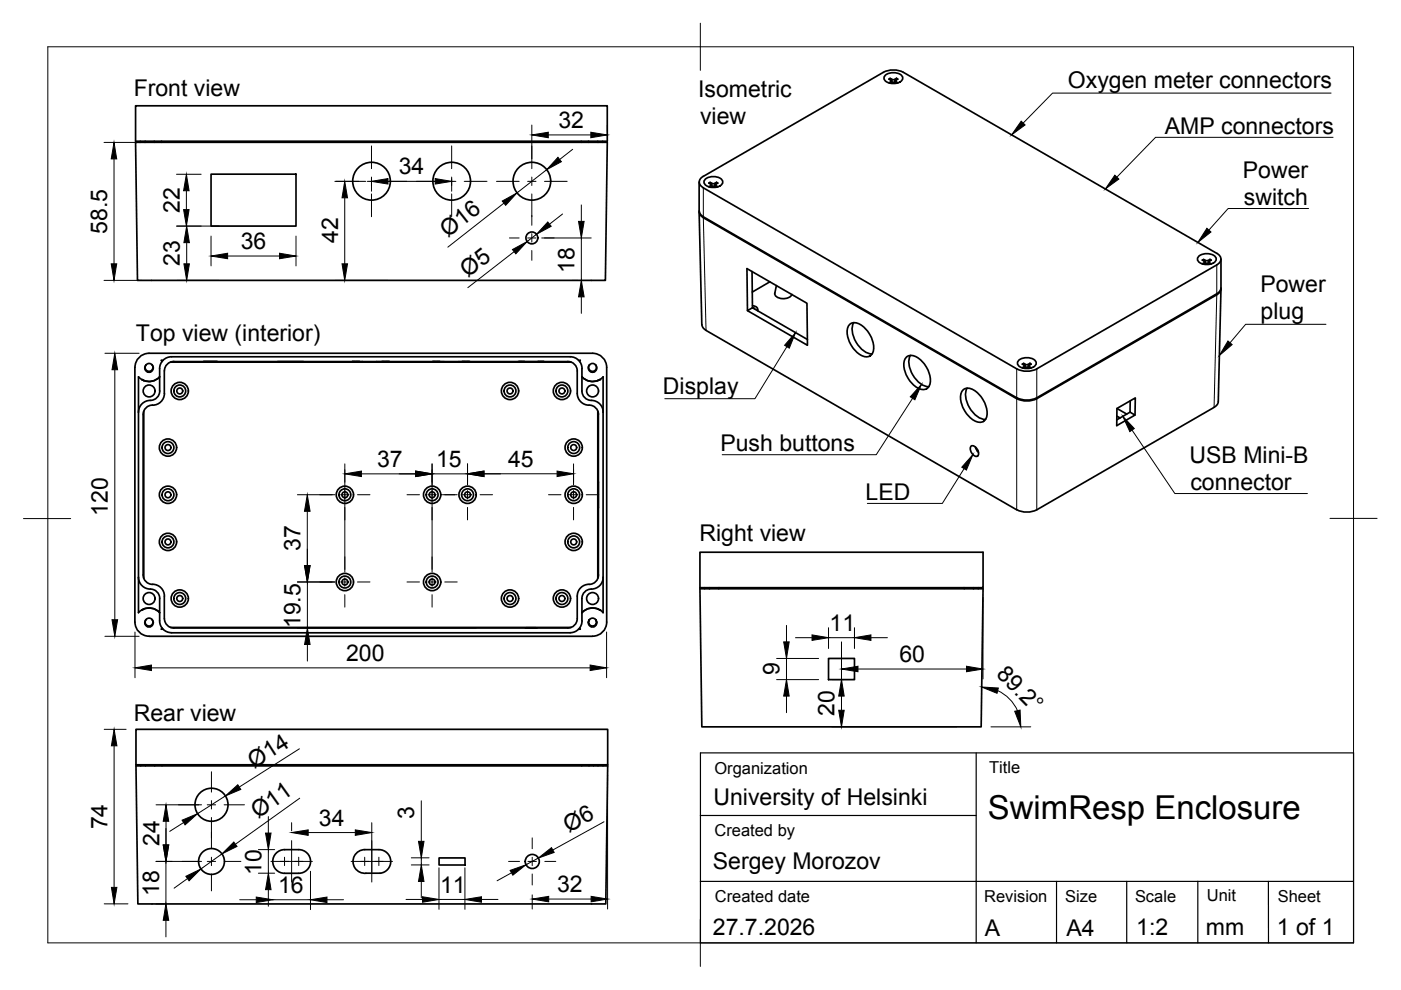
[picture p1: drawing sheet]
<svg xmlns="http://www.w3.org/2000/svg" width="297mm" height="210mm" viewBox="0 0 297 210" stroke-linecap="round" stroke-linejoin="round" font-family="sans-serif">
<!-- layer: Visible -->
<g fill="none" stroke="#000" stroke-width=".36">
<path d="M187.6 16a2.63 2.63 0 0 1 3.8 .4 1.63 1.63 0 0 1-2 1.3 1.63 1.63 0 0 1-2-1.3zM188.7 16.6l-.2 .2 .4 .2M188.9 17.3l-.3 .3M189 17.2v.3M189 17.3l.1 .2M189.7 17.5l.3 .2M189.7 16.8l-.4 .1-.6-.3 .3 .5-.1 .2M189.7 17.5l-.4-.1-.5 .3M189.8 17.3l-.1 .2M189.8 17.2v.3M189.9 17.3l.4 .3M190.1 16.6l.3 .2-.5 .3 .1 .2"/>
<path d="M190.1 16.6l-.2 .4M190.1 16.6l-.4 .3M191.5 15.3a4.7 4.7 0 0 0-4.2 0l-38.2 22.1a1.27 1.27 0 0 0-.8 1.2 1.27 1.27 0 0 0 .8 1.2l66.5 38.4a4.7 4.7 0 0 0 4.2 0l38.2-22M191.5 15.3l66.5 38.4a1.29 1.29 0 0 1 .9 1.2 1.29 1.29 0 0 1-.9 1.3M28.7 30.2h100.1l-.4 29.3h-99.3zM28.7 22.4h100.1v7.5h-100.1zM29.7 29.9v.3M30.8 29.9v.3M32.7 29.9v.3M34.2 29.9v.3M44.7 36.9h18.1v11h-18.1zM123.3 29.9v.3"/>
<path d="M124.8 29.9v.3M126.7 29.9v.3M127.8 29.9v.3M148.2 38.6l.1 6.1a1.57 1.57 0 0 0 .8 1.3l66.5 38.3a4.7 4.7 0 0 0 4.2 0l38.2-22a1.49 1.49 0 0 0 .9-1.3v-6.1M149.5 38.1a2.63 2.63 0 0 1 3.7 .3 1.63 1.63 0 0 1-2 1.3 1.63 1.63 0 0 1-1.9-1.3zM150.6 38.7l-.3 .1 .4 .3M150.7 39l.1 .3-.4 .4M150.8 39.2l.1 .4M150.8 39.4l.1 .2M151 39.5l-.4 .2M151 39.5h.5M151.5 39.5l.3 .2"/>
<path d="M151.5 38.9l-.4 .1-.5-.3 .1 .4M151.6 39.4v.2M151.7 39.2l-.1 .4M151.8 39l-.1 .3 .4 .4M151.9 38.7l-.1 .4M151.9 38.7l-.4 .2M151.9 38.7l.3 .1-.4 .3M148.2 45l.6 23.8M148.3 44.8a1.44 1.44 0 0 0 .8 1.3M149.1 46.2l66.5 38.3M159.4 57.6l.1 7.6M163.2 59.7l-3.7 2.2"/>
<path d="M254.1 54.4a2.63 2.63 0 0 1 3.8 .4 1.63 1.63 0 0 1-2 1.3 1.63 1.63 0 0 1-2-1.3zM255.2 55l-.3 .2 .4 .2M255.3 55.7l-.3 .3M255.3 55.4v.3M255.4 55.5l.1 .4M255.5 55.7v.2M256.1 55.9l.4 .1M256.1 55.2l-.3 .1-.6-.3 .1 .4M256.1 55.9l-.3-.1-.5 .2M256.3 55.5l-.1 .4 .1-.2M256.4 55.7l.3 .3M256.5 55l.3 .2-.5 .3 .1 .2"/>
<path d="M256.5 55l-.1 .4M256.5 55l-.4 .2M31 77.4a.93 .93 0 0 0 .3 1.5M31 77.4a.83 .83 0 0 0 0 1.1 .83 .83 0 0 0 1.2 0 .83 .83 0 0 0 0-1.1M31 77.4l.6-.3 .6 .3M31.9 78.9h-.6M32.2 77.4a.95 .95 0 0 1-.3 1.5M33.8 78.2a2.51 2.51 0 0 1 2.5-2.6h84.6a2.51 2.51 0 0 1 2.5 2.6M33.8 78.2l.1 4.7a2.18 2.18 0 0 1-2.6 2.1 2.51 2.51 0 0 0-1.9 2.4M34.6 76.4h-.4l.1 .3M34.8 78.6v4.8M34.9 78.6a2 2 0 0 1 2-2l83.5 .1a1.96 1.96 0 0 1 2 1.9v4.8"/>
<path d="M36.1 76.8h85M43.1 76.7h3zM58.9 76.7h5.5zM76.3 76.6l-1.7 .1h2.3M76.9 76.7h.1M79.9 76.7h-3M81 76.6l1.6 .1h-2.7M93.3 76.6l-1.7 .1h8l-1.6-.1M111.2 76.6l-1.3 .1h5.5l-1.3-.1M122.7 76.4h.3l-.1 .3M123.4 78.2v4.7a2.18 2.18 0 0 0 2.6 2.1 2.51 2.51 0 0 1 1.9 2.4M125 77.4a.95 .95 0 0 0 .4 1.5"/>
<path d="M125 77.4a.83 .83 0 0 0 0 1.1 .83 .83 0 0 0 1.2 0 .83 .83 0 0 0 .1-1.1M125 77.4l.6-.3 .7 .3M125.9 78.9h-.5M126.3 77.4a.93 .93 0 0 1-.4 1.5M127.9 79.9v50M127.9 79.9l-.8 .6M148.8 68.8a1.51 1.51 0 0 0 .9 1.2M149.7 70.1l65.9 38a4.7 4.7 0 0 0 4.2 0l37.6-21.7M158.5 65.9l12.7 7.3-.1-8.9-12.7-7.3 .1 8.9 1-.7 11.7 6.8M159.5 64.8l.8 .2a.53 .53 0 0 1 .2 .8M159.5 65.2l.5 .3M160.6 65.5l.1 .4"/>
<path d="M164.3 62.1a1.63 1.63 0 0 0 2.1 1.2 1.61 1.61 0 0 0 1.5-.9M164.6 60.6l-.3 1.6M180 68.9a2.02 2.02 0 0 1 2.9 .3 5.7 5.7 0 0 1 2.2 5.5 1.65 1.65 0 0 1-2.6 .6 5.7 5.7 0 0 1-2.7-6zM181 68.4a4.9 4.9 0 0 0 1.4 5.3 3.6 3.6 0 0 0 2.5 1.3M192.1 75.8a2.02 2.02 0 0 1 2.8 .3 5.7 5.7 0 0 1 2.2 5.6 1.65 1.65 0 0 1-2.6 .5 5.7 5.7 0 0 1-2.7-5.9zM193 75.4a4.9 4.9 0 0 0 1.4 5.3 3.6 3.6 0 0 0 2.5 1.3M215.9 76.5a2.63 2.63 0 0 1 3.8 .3 1.63 1.63 0 0 1-2 1.3 1.63 1.63 0 0 1-2-1.3zM217 77l-.3 .2 .4 .2M217.2 77.4l.1 .2-.5 .4M217.3 77.6v.4M217.3 77.7l.1 .2M217.4 77.9l-.3 .2"/>
<path d="M217.4 77.9h.6M218 77.9l.3 .2M218 77.3h-.4l-.6-.3 .2 .4M218.1 77.7l-.1 .2M218.1 77.6v.4M218.2 77.4l-.1 .2 .4 .4M218.4 77l-.2 .4M218.4 77l-.4 .3M218.4 77l.2 .2-.4 .2M258.9 61.2a1.44 1.44 0 0 1-.9 1.3l-38.2 22M258.9 61.3l-.6 23.9a1.51 1.51 0 0 1-.9 1.2M30.1 80.5l-.7-.6v50l.7-.6"/>
<path d="M30.1 80.5l.4 .2M30.1 80.5a2.99 2.99 0 0 0 3.8-.6 3 3 0 0 1-3.4 .8M30.5 80.7h.1M30.5 87.2v35.4M32.4 85.9a2 2 0 0 0-2 2v34a2 2 0 0 0 2 2M34.9 83.4a2.51 2.51 0 0 1-2.5 2.5M122.4 83.4a2.51 2.51 0 0 0 2.5 2.5M124.9 85.9a2 2 0 0 1 2 2v34a1.96 1.96 0 0 1-2 2M126.7 80.7h.1M126.7 87.2v35.4M127.1 80.5a2.99 2.99 0 0 1-3.7-.6 3 3 0 0 0 3.3 .8M127.1 80.5l-.4 .2"/>
<path d="M204.1 82.8a2.02 2.02 0 0 1 2.9 .2 5.7 5.7 0 0 1 2.1 5.6 1.65 1.65 0 0 1-2.6 .6 5.7 5.7 0 0 1-2.7-6zM205.1 82.3a4.9 4.9 0 0 0 1.3 5.3 3.6 3.6 0 0 0 2.5 1.3M206 94.6a1.47 1.47 0 0 1 1.2 2.1 1.47 1.47 0 0 1-1.2-2.1zM206.8 94.8l.7 1.1M207.3 95.5l-.1 .2M215.6 84.5a4.7 4.7 0 0 0 4.2 0M236.8 88.2l.7 .4M236.8 86.6l2.1 1.2M239.6 87.4l-2.8 1.6M239.6 85v2.4l1 .6-3.8 2.2v-3.6l3.9-2.2-.1 3.6M126.9 102.2v5.4M148.4 117.1h60v7.5h-60z"/>
<path d="M28.6 131.9v-54a2.99 2.99 0 0 1 3-3h94a2.99 2.99 0 0 1 3 3v54M28.6 131.9a2.99 2.99 0 0 0 3 3h94a3 3 0 0 0 3-3M29.4 122.4a2.69 2.69 0 0 0 3 2.6 1.96 1.96 0 0 1 1.4 1.9v4.7a2.54 2.54 0 0 0 2.5 2.6l84.6-.1a2.48 2.48 0 0 0 2.5-2.5v-4.7a2.18 2.18 0 0 1 2.6-2.1 2.51 2.51 0 0 0 1.9-2.4M30.5 129.1h.1M30.5 129.1a3 3 0 0 1 3.4 .8 2.99 2.99 0 0 0-3.8-.6M30.5 129.1l-.4 .2M31 131.4a.83 .83 0 0 0 0 1.1 .83 .83 0 0 0 1.2 0 .83 .83 0 0 0 0-1.1 .9 .9 0 0 1 0 1.3 .9 .9 0 0 1-1.2 0 .9 .9 0 0 1 0-1.3zM31 131.4l.6-.3 .6 .3M32.4 123.9a2.51 2.51 0 0 1 2.5 2.5M34.3 133.1l-.1 .3h.4M34.8 126.4v4.8M34.9 131.2a2 2 0 0 0 2 2h83.5a2 2 0 0 0 2-2"/>
<path d="M36.1 133h85M111.4 133.1h2.5zM122.4 126.4v4.8M122.9 133.1l.1 .3h-.3M124.9 123.9a2.51 2.51 0 0 0-2.5 2.5M125 131.4a.83 .83 0 0 0 .1 1.1 .83 .83 0 0 0 1.1 0 .83 .83 0 0 0 .1-1.1 .9 .9 0 0 1 0 1.3 .9 .9 0 0 1-1.3 0 .9 .9 0 0 1 0-1.3zM125 131.4l.6-.3 .7 .3M126.7 129.1h.1M126.7 129.1l.4 .2M126.7 129.1a3 3 0 0 0-3.3 .8 2.99 2.99 0 0 1 3.7-.6M127.1 129.3l.8 .6M148.4 124.8h60l-.4 29.3h-59.2z"/>
<path d="M149.4 124.6v.2M150.4 124.6v.2M152.4 124.6v.2M175.7 139.6h5.5v4.5h-5.5zM204.4 124.6v.2M206.4 124.6v.2M207.4 124.6v.2M28.8 154.6h100v7.6h-100zM28.8 162.4h100l-.4 29.3h-99.2zM29.8 162.2v.2M30.9 162.2v.2M32.8 162.2v.2"/>
<path d="M34.3 162.2v.2M123.3 162.2v.2M124.9 162.2v.2M126.8 162.2v.2M127.8 162.2v.2M58.8 180.7l1-.5 3.5-.1a2.51 2.51 0 0 1 2.5 2.6 2.51 2.51 0 0 1-2.5 2.5h-3a2.51 2.51 0 0 1-2.3-1.7 2.51 2.51 0 0 1 .8-2.8zM80.3 180.1a2.51 2.51 0 0 1 2.5 2.4 2.51 2.51 0 0 1-2.2 2.6h-3a2.5 2.5 0 0 1-2.8-2.3 2.5 2.5 0 0 1 2.6-2.7h2.9M93.1 181.9h5.5v1.5h-5.5z"/>
<circle cx="78.8" cy="38.4" r="4"/>
<circle cx="95.8" cy="38.4" r="4"/>
<circle cx="112.8" cy="38.4" r="4"/>
<circle cx="112.8" cy="50.4" r="1.26"/>
<circle cx="31.6" cy="82.9" r="1.26"/>
<circle cx="35.6" cy="94.9" r="1.83"/>
<circle cx="35.6" cy="94.9" r=".62"/>
<circle cx="35.6" cy="94.9" r="1.26"/>
<circle cx="38.1" cy="82.9" r="1.83"/>
<circle cx="38.1" cy="82.9" r=".62"/>
<circle cx="38.1" cy="82.9" r="1.26"/>
<circle cx="108.1" cy="82.9" r="1.83"/>
<circle cx="108.1" cy="82.9" r=".62"/>
<circle cx="108.1" cy="82.9" r="1.26"/>
<circle cx="119.1" cy="82.9" r="1.83"/>
<circle cx="119.1" cy="82.9" r=".62"/>
<circle cx="119.1" cy="82.9" r="1.26"/>
<circle cx="121.6" cy="94.9" r="1.83"/>
<circle cx="121.6" cy="94.9" r=".62"/>
<circle cx="121.6" cy="94.9" r="1.26"/>
<circle cx="125.6" cy="82.9" r="1.26"/>
<circle cx="35.6" cy="104.9" r="1.83"/>
<circle cx="35.6" cy="114.9" r="1.83"/>
<circle cx="35.6" cy="104.9" r=".62"/>
<circle cx="35.6" cy="114.9" r=".62"/>
<circle cx="35.6" cy="114.9" r="1.26"/>
<circle cx="35.6" cy="104.9" r="1.26"/>
<circle cx="73.1" cy="104.9" r="1.83"/>
<circle cx="73.1" cy="104.9" r=".62"/>
<circle cx="73.1" cy="104.9" r="1.26"/>
<circle cx="91.6" cy="104.9" r="1.83"/>
<circle cx="91.6" cy="104.9" r=".62"/>
<circle cx="91.6" cy="104.9" r="1.26"/>
<circle cx="99.1" cy="104.9" r="1.83"/>
<circle cx="99.1" cy="104.9" r=".62"/>
<circle cx="99.1" cy="104.9" r="1.26"/>
<circle cx="121.6" cy="114.9" r="1.83"/>
<circle cx="121.6" cy="104.9" r="1.83"/>
<circle cx="121.6" cy="104.9" r=".62"/>
<circle cx="121.6" cy="114.9" r=".62"/>
<circle cx="121.6" cy="104.9" r="1.26"/>
<circle cx="121.6" cy="114.9" r="1.26"/>
<circle cx="31.6" cy="126.9" r="1.26"/>
<circle cx="38.1" cy="126.9" r="1.83"/>
<circle cx="38.1" cy="126.9" r=".62"/>
<circle cx="38.1" cy="126.9" r="1.26"/>
<circle cx="73.1" cy="123.4" r="1.83"/>
<circle cx="73.1" cy="123.4" r=".62"/>
<circle cx="73.1" cy="123.4" r="1.26"/>
<circle cx="91.6" cy="123.4" r="1.83"/>
<circle cx="91.6" cy="123.4" r=".62"/>
<circle cx="91.6" cy="123.4" r="1.26"/>
<circle cx="108.1" cy="126.9" r="1.83"/>
<circle cx="108.1" cy="126.9" r=".62"/>
<circle cx="108.1" cy="126.9" r="1.26"/>
<circle cx="119.1" cy="126.9" r="1.83"/>
<circle cx="119.1" cy="126.9" r=".62"/>
<circle cx="119.1" cy="126.9" r="1.26"/>
<circle cx="125.6" cy="126.9" r="1.26"/>
<circle cx="44.8" cy="170.6" r="3.5"/>
<circle cx="44.8" cy="182.7" r="2.74"/>
<circle cx="112.9" cy="182.7" r="1.49"/>
</g>
<!-- layer: Visible Narrow -->
<g fill="none" stroke="#000" stroke-width=".21">
<path d="M188.9 17.3v.3M189.1 16.9v.6M189.7 16.9v.6M189.9 17.3v.3M149.1 39.8v6.2M150.7 39.4v.3M151 38.9v.6M151.5 38.9v.6M151.8 39.4l-.1 .3M149.1 46.2l.6 23.9M255.3 55.7l.1 .3M255.6 55.2v.7"/>
<path d="M256.1 55.2v.7M256.4 55.7v.3M258 56.2v6.1M215.6 78.2v6.1M217.1 77.7l.1 .3M217.4 77.3v.6M218 77.3v.6M218.2 77.7v.3M219.8 78.2v6.1M258 62.5l-.6 23.9M215.6 84.5v23.6M219.8 84.5v23.6"/>
</g>
<!-- layer: Visible -->
<g fill="#000">
<circle cx="30.1" cy="80.5" r=".18"/>
<circle cx="127.1" cy="80.5" r=".18"/>
<circle cx="30.1" cy="129.3" r=".18"/>
<circle cx="127.1" cy="129.3" r=".18"/>
</g>
<!-- layer: BORDER -->
<path d="M10.1 9.9h276.9v190h-276.9zM148.5 4.9v10M5 110h10M282 109.9h10M148.5 194.9v10" fill="none" stroke="#000" stroke-width=".21"/>
<!-- layer: TITLEBLOCK -->
<path d="M207 159.6v40.3M287 159.6v40.3h-138.5M287 159.6h-138.5v40.3M148.5 172.9h58.5M148.5 186.9h138.5M224 186.9v13M238.9 186.9v13M254 186.9v13M268.9 186.9v13" fill="none" stroke="#000" stroke-width=".25"/>
<!-- layer: Leaders -->
<path d="M216.5 25.7l.8 .8-2.8 2.1zM236.4 37.1l.8 .9-2.8 2.1zM255.9 48.4l.9 .8-2.8 2.2zM168.7 70.5l-1.4 3.3-1-.6zM260.3 72.3l.9 .8-2.7 2.3zM195.4 81.5l-1.4 3.3-1-.7zM206.3 96.4l-1.4 3.3-1-.6zM238.1 88.3l2.4 2.6-1 .6z" fill="#000" stroke="#000" stroke-width=".21"/>
<path d="M282.2 19.7h-59l-6.3 6.4M282.6 29.1h-37.6l-8.2 8.5M277.5 44.2h-17.1l-4.1 4.6M166.8 73.5l-6.7 11h-19.2M281.1 68.8h-17l-3.3 3.9M193.5 84.4l-7.7 12h-32.7M204.4 99.4l-4.6 7.3h-15.9M240 91.2l9.1 13.4h28.1" fill="none" stroke="#000" stroke-width=".21"/>
<!-- layer: FD_Dimensions -->
<g fill="none" stroke="#000" stroke-width=".21">
<path d="M22.1 30.2h7.6M24.2 33.7v22.2M37.4 36.9h5.3M71 38.5h6.6M78.8 37.9v2.6M82.3 38.5h10M95.8 37.9v2.6M112.8 26.5v7.2M115.9 36l-6.3 4.9M116.2 28.6h9.1M121.4 31.7l-2.7 2.1M128.8 26.5v1.3"/>
<path d="M22.1 59.5h8M37.4 47.9h9.2M37.5 59.5h9.1M39.5 40.4v4M39.6 51.4v4.5M44.7 50.1v6.3M48.3 54.3h11M62.8 50.1v6.3M71 59.5h11.4M73.1 41.9v14M106.8 43.1l-11.8 9.3M109 53.4l-9.8 7.6"/>
<path d="M113.7 49.7l-1.9 1.5M114.9 50.5h10.4M119.3 45.4l-2.8 2.1M121.2 59.5h1.4M123.3 43.4v3.5M123.3 50.5v9M22.2 74.9h7.3M24.3 78.4v53M123.3 62.9v3.5M73.1 98.4v22.9M91.6 98.4v22.9M99.1 98.4v4.4"/>
<path d="M121.6 98.4v4.4M63.1 104.9h7.9M65.2 108.4v11.5M65.2 116.4v3.5M76.6 100.5h11.5M91.6 100.5h7.5M102.6 100.4h15.5M102.6 100.5h3.5M22.2 134.9h7.3M28.6 134v9.7M63.1 123.4h7.9M63.1 133.2h37.8"/>
<path d="M65.2 123.4v9.8M65.2 136.6v3.6M128.6 134v9.7M164.7 139.6h8.9M166.8 132.6v3.5M166.8 139.6v4.5M168.7 135.2h3.5M175.7 133.1v4.4M175.7 135.2h5.5M178.4 139.5v4.4M181.2 133.1v4.4M184.7 135.2h3.5"/>
<path d="M208.4 126.7v17.2M22.1 154.6h4.6M24.2 158.1v30M32.1 141.6h93M63.5 158.8l-12.8 8.1M164.7 144.1h8.9M166.8 147.6v3.5M176.3 144.1h2.7M176.3 154.1h26.6M178.4 147.6v3M181.9 141.9h23M210.1 154.1h8.4"/>
<path d="M211.5 146.4a8.4 8.4 0 0 1 4.2 4.3M33.1 170.6h9.6M35.2 174.1v5M38.9 174.4l-2.9 1.9M47.8 168.8l-5.9 3.7M56.9 173.1v3.5M61.8 174.4v1.7M63.5 169.2l-13.6 9.8M65.3 176.5h10M78.8 174.4v10.5M89.3 169.8v8.6M128.1 174.2l-10.9 6"/>
<path d="M128.8 164.2v28.5M22.1 191.6h5M33.1 191.6h1.7M33.1 182.6h9.6M35.2 182.6v9M35.2 195.1v3.5M39.8 186.3l-2.9 2M47.1 181l-4.5 3.2M50.8 190.8h3.5M54.8 180.1h3.4M54.8 185.1h3.4M56.9 180.1v5"/>
<path d="M56.9 188.6v3.5M57.8 190.8h8M65.8 184.7v8.2M69.3 190.8h3.5M86.1 190.7h3.5M87.2 183.4h3.8M87.2 181.9h3.8M89.3 181.9v1.5M89.3 186.9v3.5M93.1 184v8.8M93.1 190.7h5.5M98.6 184v8.8"/>
<path d="M102.1 190.7h3.5M108.5 185.1l-3.1 1.6M112.8 189.7v3M114.2 181.9l-2.7 1.5M116.3 190.6h9"/>
</g>
<g fill="#000" stroke="#000" stroke-width=".21">
<path d="M24.2 30.2l.5 3.5h-1.1zM78.8 38.5l3.5-.6v1.1zM92.3 37.9l3.5 .6-3.5 .5zM112.8 28.6l3.4-.6v1.2zM118.3 33.4l.7 .9-3.1 1.7zM125.3 28l3.5 .6-3.5 .6zM23.6 55.9h1.1l-.5 3.6zM39.5 36.9l.6 3.5h-1.2zM38.9 44.4h1.2l-.6 3.5zM39.6 47.9l.6 3.5h-1.2zM39 55.9h1.2l-.6 3.6zM44.7 54.3l3.6-.6v1.2z"/>
<path d="M59.3 53.7l3.5 .6-3.5 .6zM73.1 38.5l.6 3.4h-1.2zM72.5 55.9h1.2l-.6 3.6zM106.5 42.6l3.1-1.7-2.4 2.6zM108.6 52.9l3.2-1.7-2.4 2.6zM116.1 47.1l.8 .9-3.2 1.7zM122.7 46.9h1.1l-.5 3.6zM24.3 74.9l.6 3.5h-1.2zM123.3 59.5l.5 3.4h-1.1zM73.1 100.5l3.5-.6v1.1zM88.1 99.9l3.5 .6-3.5 .5zM99.1 100.4l3.5-.5v1.1z"/>
<path d="M99.1 100.5l3.5-.6v1.1zM118.1 99.9l3.5 .5-3.5 .6zM65.2 104.9l.5 3.5h-1.1zM64.6 119.9h1.1l-.5 3.5zM23.7 131.4h1.2l-.6 3.5zM65.2 133.2l.5 3.4h-1.1zM166.2 136.1h1.1l-.5 3.5zM172.2 134.6l3.5 .6-3.5 .6zM181.2 135.2l3.5-.6v1.2zM24.2 154.6l.6 3.5h-1.2zM28.6 141.6l3.5-.6v1.2zM125.1 141l3.5 .6-3.5 .6z"/>
<path d="M166.8 144.1l.5 3.5h-1.1zM178.4 144.1l.6 3.5h-1.2zM177.8 150.6h1.2l-.6 3.5zM178.4 141.9l3.5-.6v1.1zM204.9 141.3l3.5 .6-3.5 .5zM208.1 145.7l3.6 .2-.3 1.1zM215.1 150.8l1.2-.2 .1 3.5zM35.2 170.6l.6 3.5h-1.2zM34.6 179.1h1.2l-.6 3.5zM38.6 173.9l3.3-1.4-2.7 2.4zM49.6 178.5l.6 1-3.1 1.5zM47.8 168.8l2.6-2.4 .7 1z"/>
<path d="M56.3 176.6h1.2l-.6 3.5zM61.8 176.5l3.5-.5v1.1zM75.3 176l3.5 .5-3.5 .6zM88.7 178.4h1.2l-.6 3.5zM114.2 181.9l2.7-2.2 .6 1zM23.6 188.1h1.2l-.6 3.5zM35.2 191.6l.6 3.5h-1.2zM39.4 185.8l3.2-1.6-2.5 2.5zM54.3 190.2l3.5 .6-3.5 .6zM56.9 185.1l.6 3.5h-1.2zM65.8 190.8l3.5-.6v1.2zM89.3 183.4l.6 3.5h-1.2z"/>
<path d="M89.6 190.1l3.5 .6-3.5 .6zM98.6 190.7l3.5-.6v1.2zM108.2 184.5l3.3-1.1-2.8 2.2zM112.8 190.6l3.5-.6v1.2zM125.3 190l3.5 .6-3.5 .6z"/>
</g>
<!-- layer: Smart Centers -->
<g fill="none" stroke="#000" stroke-width=".21">
<path d="M71.2 38.5h4.9M77.9 38.5h1.8M78.8 30.9v4.9M78.8 37.5v1.8M81.4 38.5h4.9M88.3 38.5h4.8M94.9 38.5h1.7M95.8 30.9v4.9M95.8 37.5v1.8M98.4 38.5h4.9M105.3 38.5h4.8M111.9 38.5h1.7"/>
<path d="M112.8 30.9v4.9M112.8 37.5v1.8M115.4 38.5h4.8M78.8 41.1v4.8M95.8 41.1v4.8M108 50.5h2.1M111.9 50.5h1.7M112.8 41.1v6.7M112.8 49.5v1.8M112.8 53.1v2.1M115.4 50.5h2.1M73.1 99.6v2.6"/>
<path d="M91.6 99.6v2.6M99.1 99.6v2.6M121.6 99.6v2.6M67.8 104.9h2.6M72.2 104.9h1.8M73.1 104v1.8M73.1 107.6v2.6M73.1 118.1v2.6M75.8 104.9h2.6M86.3 104.9h2.6M90.7 104.9h1.8M91.6 104v1.8"/>
<path d="M91.6 107.6v2.6M91.6 118.1v2.6M93.8 104.9h3.1M98.2 104.9h1.8M99.1 104v1.8M99.1 107.6v2.6M101.8 104.9h2.6M116.3 104.9h2.6M120.7 104.9h1.8M121.6 104v1.8M121.6 107.6v2.6M124.3 104.9h2.6"/>
<path d="M67.8 123.4h2.6M72.2 123.4h1.8M73.1 122.5v1.8M73.1 126.1v2.6M75.8 123.4h2.6M86.3 123.4h2.6M90.7 123.4h1.8M91.6 122.5v1.8M91.6 126.1v2.6M94.3 123.4h2.6M178.4 136.1v11.5M37.8 170.6h4.3"/>
<path d="M43.9 170.6h1.8M44.8 163.6v4.4M44.8 169.7v1.8M44.8 173.3v6.7M47.5 170.6h4.3M61.8 178.2v8.8M78.8 178.2v8.8M112.8 177.6v2.4M38.6 182.6h3.5M43.9 182.6h1.8M44.8 181.8v1.7M44.8 185.3v3.6"/>
<path d="M47.5 182.6h3.6M57.4 182.6h8.8M60.3 181.8v1.7M63.3 181.8v1.7M74.4 182.6h8.8M77.3 181.8v1.7M80.3 181.8v1.7M107.8 182.6h2.4M111.9 182.6h1.8M112.8 181.8v1.7M112.8 185.3v2.3M115.5 182.6h2.3"/>
</g>
<text font-size="7" x="209.4" y="173.7">SwimResp Enclosure</text>
<g font-size="4.9">
<text x="28.3" y="20.4">Front view</text>
<text x="148" y="20.5">Isometric</text>
<text x="226.4" y="18.7">Oxygen meter connectors</text>
<text x="118.4" y="27.1">32</text>
<text x="148.4" y="26.3">view</text>
<text x="247" y="28.4">AMP connectors</text>
<text x="84.6" y="37">34</text>
<text x="263.5" y="37.7">Power</text>
<text x="38.1" y="45.1" transform="rotate(-90 38.1 45.1)">22</text>
<text x="263.7" y="43.5">switch</text>
<text x="22.7" y="49.6" transform="rotate(-90 22.7 49.6)">58.5</text>
<text x="51.1" y="52.8">36</text>
<text x="71.7" y="51.6" transform="rotate(-90 71.7 51.6)">42</text>
<text x="95" y="50.5" transform="rotate(-38 95 50.5)">Ø16</text>
<text x="38.1" y="56.4" transform="rotate(-90 38.1 56.4)">23</text>
<text x="99.2" y="59" transform="rotate(-38 99.2 59)">Ø5</text>
<text x="121.8" y="57.8" transform="rotate(-90 121.8 57.8)">18</text>
<text x="267.2" y="61.9">Power</text>
<text x="267.3" y="67.7">plug</text>
<text x="28.8" y="72.3">Top view (interior)</text>
<text x="140.6" y="83.5">Display</text>
<text x="152.7" y="95.7">Push buttons</text>
<text x="79.9" y="99">37</text>
<text x="92.5" y="99">15</text>
<text x="107.7" y="99">45</text>
<text x="252.2" y="98.1">USB Mini-B</text>
<text x="183.5" y="106">LED</text>
<text x="252.4" y="103.9">connector</text>
<text x="22.9" y="109.4" transform="rotate(-90 22.9 109.4)">120</text>
<text x="63.7" y="116.9" transform="rotate(-90 63.7 116.9)">37</text>
<text x="148.3" y="114.7">Right view</text>
<text x="63.7" y="133.2" transform="rotate(-90 63.7 133.2)">19.5</text>
<text x="175.9" y="133.8">11</text>
<text x="73.4" y="140.1">200</text>
<text x="165.3" y="143.2" transform="rotate(-90 165.3 143.2)">9</text>
<text x="190.7" y="140.4">60</text>
<text x="211.1" y="143.1" transform="rotate(45 211.1 143.1)">89.2°</text>
<text x="28.4" y="152.8">Rear view</text>
<text x="177" y="151.8" transform="rotate(-90 177 151.8)">20</text>
<text x="53.9" y="163.1" transform="rotate(-32 53.9 163.1)">Ø14</text>
<text x="54.7" y="173.7" transform="rotate(-36 54.7 173.7)">Ø11</text>
<text x="87.8" y="173.7" transform="rotate(-90 87.8 173.7)">3</text>
<text x="151.3" y="170.8">University of Helsinki</text>
<text x="22.8" y="175.8" transform="rotate(-90 22.8 175.8)">74</text>
<text x="33.8" y="179.3" transform="rotate(-90 33.8 179.3)">24</text>
<text x="67.6" y="175.1">34</text>
<text x="120.6" y="176.6" transform="rotate(-29 120.6 176.6)">Ø6</text>
<text x="55.4" y="185.5" transform="rotate(-90 55.4 185.5)">10</text>
<text x="151.2" y="184.2">Sergey Morozov</text>
<text x="33.7" y="190" transform="rotate(-90 33.7 190)">18</text>
<text x="58.9" y="189.3">16</text>
<text x="93.3" y="189.3">11</text>
<text x="118.1" y="189.2">32</text>
<text x="151.2" y="198.3">27.7.2026</text>
<text x="208.8" y="198.4">A</text>
<text x="226.1" y="198.4">A4</text>
<text x="240.9" y="198.2">1:2</text>
<text x="255.7" y="198.3">mm</text>
<text x="270.7" y="198.3">1 of 1</text>
</g>
<g font-size="3.5">
<text x="151.5" y="164">Organization</text>
<text x="209.7" y="164">Title</text>
<text x="151.5" y="177.3">Created by</text>
<text x="151.6" y="191.2">Created date</text>
<text x="208.7" y="191.3">Revision</text>
<text x="225.8" y="191.3">Size</text>
<text x="240.6" y="191.2">Scale</text>
<text x="255.9" y="191.1">Unit</text>
<text x="270.9" y="191.1">Sheet</text>
</g>
</svg>
